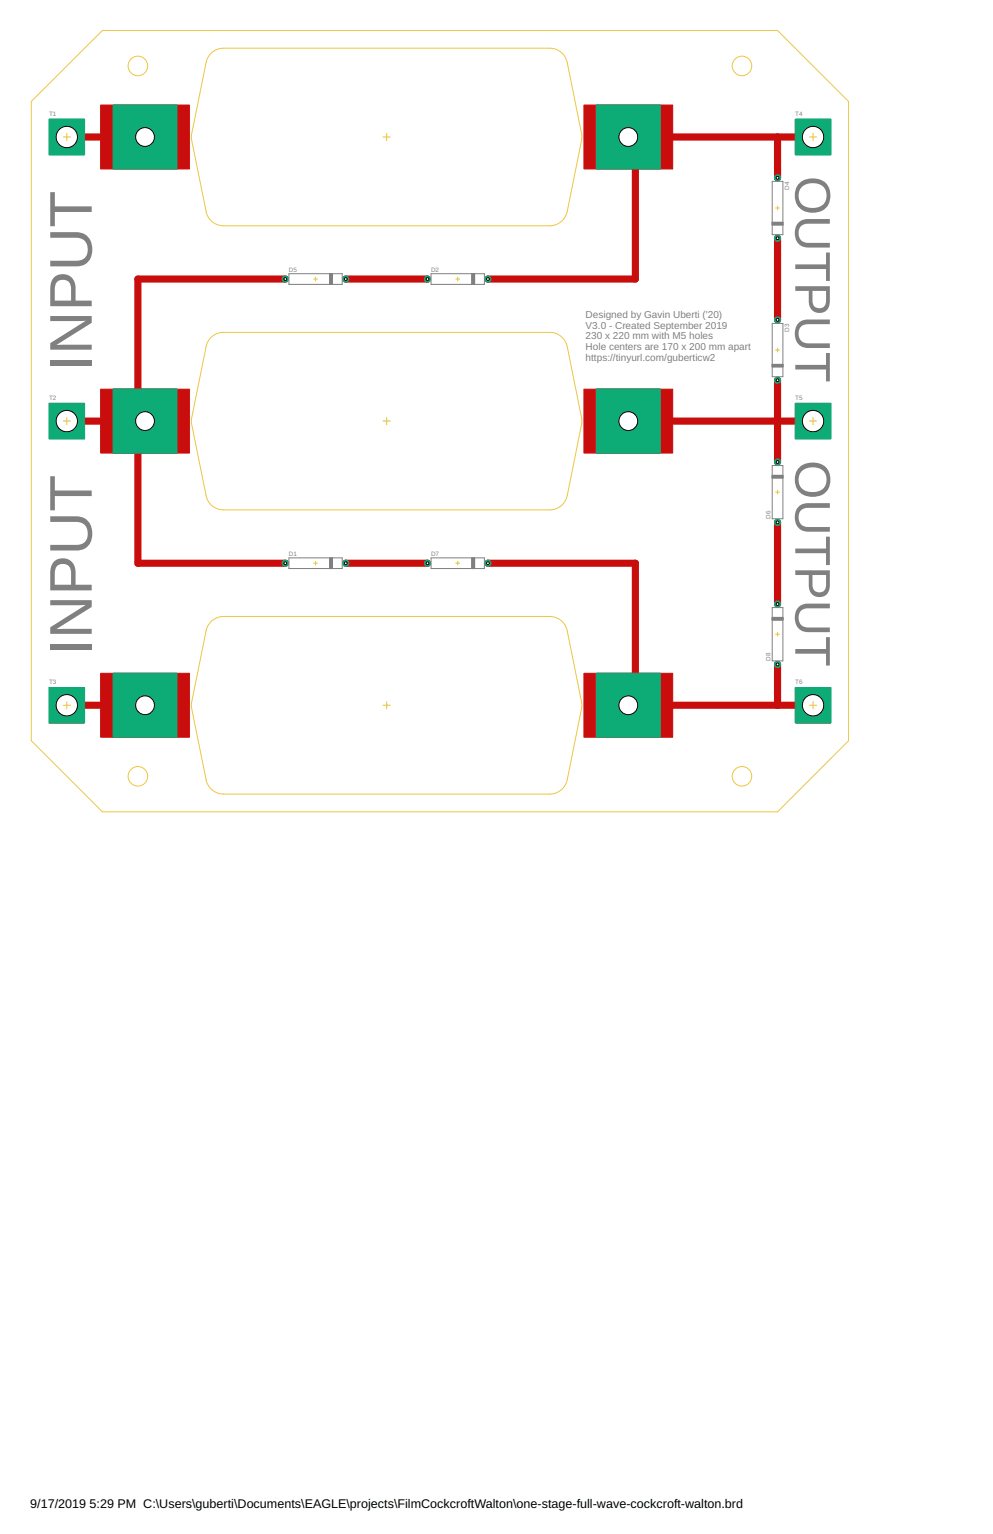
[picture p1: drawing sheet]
<svg xmlns="http://www.w3.org/2000/svg" width="279mm" height="432mm" viewBox="0 0 279 432" stroke-linecap="round" stroke-linejoin="round" font-family="sans-serif">
<circle cx="80.3" cy="158.5" r=".85" fill="#0dab76" stroke="#0dab76" stroke-width=".28"/>
<circle cx="80.3" cy="158.5" r=".4" fill="#fff" stroke="#000" stroke-width=".28"/>
<circle cx="97.3" cy="158.5" r=".85" fill="#0dab76" stroke="#0dab76" stroke-width=".28"/>
<circle cx="97.3" cy="158.5" r=".4" fill="#fff" stroke="#000" stroke-width=".28"/>
<circle cx="120.3" cy="78.5" r=".85" fill="#0dab76" stroke="#0dab76" stroke-width=".28"/>
<circle cx="120.3" cy="78.5" r=".4" fill="#fff" stroke="#000" stroke-width=".28"/>
<circle cx="137.3" cy="78.5" r=".85" fill="#0dab76" stroke="#0dab76" stroke-width=".28"/>
<circle cx="137.3" cy="78.5" r=".4" fill="#fff" stroke="#000" stroke-width=".28"/>
<path d="M13.8 33.6h10v10h-10z" fill="#0dab76" stroke="#0dab76" stroke-width=".28"/>
<circle cx="18.8" cy="38.6" r="3" fill="#fff" stroke="#000" stroke-width=".28"/>
<path d="M13.8 113.5h10v10h-10z" fill="#0dab76" stroke="#0dab76" stroke-width=".28"/>
<circle cx="18.8" cy="118.5" r="3" fill="#fff" stroke="#000" stroke-width=".28"/>
<path d="M13.8 193.5h10v10h-10z" fill="#0dab76" stroke="#0dab76" stroke-width=".28"/>
<circle cx="18.8" cy="198.5" r="3" fill="#fff" stroke="#000" stroke-width=".28"/>
<path d="M223.8 33.6h10v10h-10z" fill="#0dab76" stroke="#0dab76" stroke-width=".28"/>
<circle cx="228.8" cy="38.6" r="3" fill="#fff" stroke="#000" stroke-width=".28"/>
<path d="M223.8 113.5h10v10h-10z" fill="#0dab76" stroke="#0dab76" stroke-width=".28"/>
<circle cx="228.8" cy="118.5" r="3" fill="#fff" stroke="#000" stroke-width=".28"/>
<path d="M223.8 193.5h10v10h-10z" fill="#0dab76" stroke="#0dab76" stroke-width=".28"/>
<circle cx="228.8" cy="198.5" r="3" fill="#fff" stroke="#000" stroke-width=".28"/>
<path d="M167.8 109.5h18v18h-18z" fill="#0dab76" stroke="#0dab76" stroke-width=".28"/>
<circle cx="176.8" cy="118.5" r="2.65" fill="#fff" stroke="#000" stroke-width=".28"/>
<path d="M31.8 109.5h18v18h-18z" fill="#0dab76" stroke="#0dab76" stroke-width=".28"/>
<circle cx="40.8" cy="118.5" r="2.65" fill="#fff" stroke="#000" stroke-width=".28"/>
<path d="M167.8 29.6h18v18h-18z" fill="#0dab76" stroke="#0dab76" stroke-width=".28"/>
<circle cx="176.8" cy="38.6" r="2.65" fill="#fff" stroke="#000" stroke-width=".28"/>
<path d="M31.8 29.6h18v18h-18z" fill="#0dab76" stroke="#0dab76" stroke-width=".28"/>
<circle cx="40.8" cy="38.6" r="2.65" fill="#fff" stroke="#000" stroke-width=".28"/>
<path d="M167.8 189.5h18v18h-18z" fill="#0dab76" stroke="#0dab76" stroke-width=".28"/>
<circle cx="176.8" cy="198.5" r="2.65" fill="#fff" stroke="#000" stroke-width=".28"/>
<path d="M31.8 189.5h18v18h-18z" fill="#0dab76" stroke="#0dab76" stroke-width=".28"/>
<circle cx="40.8" cy="198.5" r="2.65" fill="#fff" stroke="#000" stroke-width=".28"/>
<circle cx="80.3" cy="78.5" r=".85" fill="#0dab76" stroke="#0dab76" stroke-width=".28"/>
<circle cx="80.3" cy="78.5" r=".4" fill="#fff" stroke="#000" stroke-width=".28"/>
<circle cx="97.3" cy="78.5" r=".85" fill="#0dab76" stroke="#0dab76" stroke-width=".28"/>
<circle cx="97.3" cy="78.5" r=".4" fill="#fff" stroke="#000" stroke-width=".28"/>
<circle cx="120.3" cy="158.5" r=".85" fill="#0dab76" stroke="#0dab76" stroke-width=".28"/>
<circle cx="120.3" cy="158.5" r=".4" fill="#fff" stroke="#000" stroke-width=".28"/>
<circle cx="137.3" cy="158.5" r=".85" fill="#0dab76" stroke="#0dab76" stroke-width=".28"/>
<circle cx="137.3" cy="158.5" r=".4" fill="#fff" stroke="#000" stroke-width=".28"/>
<circle cx="218.8" cy="90" r=".85" fill="#0dab76" stroke="#0dab76" stroke-width=".28"/>
<circle cx="218.8" cy="90" r=".4" fill="#fff" stroke="#000" stroke-width=".28"/>
<circle cx="218.8" cy="107" r=".85" fill="#0dab76" stroke="#0dab76" stroke-width=".28"/>
<circle cx="218.8" cy="107" r=".4" fill="#fff" stroke="#000" stroke-width=".28"/>
<circle cx="218.8" cy="50.1" r=".85" fill="#0dab76" stroke="#0dab76" stroke-width=".28"/>
<circle cx="218.8" cy="50.1" r=".4" fill="#fff" stroke="#000" stroke-width=".28"/>
<circle cx="218.8" cy="67.1" r=".85" fill="#0dab76" stroke="#0dab76" stroke-width=".28"/>
<circle cx="218.8" cy="67.1" r=".4" fill="#fff" stroke="#000" stroke-width=".28"/>
<circle cx="218.8" cy="147" r=".85" fill="#0dab76" stroke="#0dab76" stroke-width=".28"/>
<circle cx="218.8" cy="147" r=".4" fill="#fff" stroke="#000" stroke-width=".28"/>
<circle cx="218.8" cy="130" r=".85" fill="#0dab76" stroke="#0dab76" stroke-width=".28"/>
<circle cx="218.8" cy="130" r=".4" fill="#fff" stroke="#000" stroke-width=".28"/>
<circle cx="218.8" cy="187" r=".85" fill="#0dab76" stroke="#0dab76" stroke-width=".28"/>
<circle cx="218.8" cy="187" r=".4" fill="#fff" stroke="#000" stroke-width=".28"/>
<circle cx="218.8" cy="170" r=".85" fill="#0dab76" stroke="#0dab76" stroke-width=".28"/>
<circle cx="218.8" cy="170" r=".4" fill="#fff" stroke="#000" stroke-width=".28"/>
<g fill="#c90d0c" stroke="#c90d0c" stroke-width=".28">
<path d="M164.3 109.5h25v18h-25z"/>
<path d="M28.3 109.5h25v18h-25z"/>
<path d="M164.3 29.6h25v18h-25z"/>
<path d="M28.3 29.6h25v18h-25z"/>
<path d="M164.3 189.5h25v18h-25z"/>
<path d="M28.3 189.5h25v18h-25z"/>
</g>
<g fill="none" stroke="#c90d0c" stroke-width="2">
<path d="M18.8 38.6h22M218.8 38.6v11.5M228.8 38.6h-52l2 2v37.9h-41.5M80.3 78.5h-41.5v38l2 2M97.3 78.5h23M218.8 67.1v22.9M18.8 118.5h22M40.8 118.5l-2 2v38h41.5M176.8 118.5h52M218.8 107v23M97.3 158.5h23M137.3 158.5h41.5v38l-2 2h52"/>
<path d="M218.8 147v23M18.8 198.5h22M218.8 187v11.5"/>
</g>
<circle cx="80.3" cy="158.5" r=".85" fill="#0dab76" stroke="#0dab76" stroke-width=".28"/>
<circle cx="80.3" cy="158.5" r=".4" fill="#fff" stroke="#000" stroke-width=".28"/>
<circle cx="97.3" cy="158.5" r=".85" fill="#0dab76" stroke="#0dab76" stroke-width=".28"/>
<circle cx="97.3" cy="158.5" r=".4" fill="#fff" stroke="#000" stroke-width=".28"/>
<circle cx="120.3" cy="78.5" r=".85" fill="#0dab76" stroke="#0dab76" stroke-width=".28"/>
<circle cx="120.3" cy="78.5" r=".4" fill="#fff" stroke="#000" stroke-width=".28"/>
<circle cx="137.3" cy="78.5" r=".85" fill="#0dab76" stroke="#0dab76" stroke-width=".28"/>
<circle cx="137.3" cy="78.5" r=".4" fill="#fff" stroke="#000" stroke-width=".28"/>
<path d="M13.8 33.6h10v10h-10z" fill="#0dab76" stroke="#0dab76" stroke-width=".28"/>
<circle cx="18.8" cy="38.6" r="3" fill="#fff" stroke="#000" stroke-width=".28"/>
<path d="M13.8 113.5h10v10h-10z" fill="#0dab76" stroke="#0dab76" stroke-width=".28"/>
<circle cx="18.8" cy="118.5" r="3" fill="#fff" stroke="#000" stroke-width=".28"/>
<path d="M13.8 193.5h10v10h-10z" fill="#0dab76" stroke="#0dab76" stroke-width=".28"/>
<circle cx="18.8" cy="198.5" r="3" fill="#fff" stroke="#000" stroke-width=".28"/>
<path d="M223.8 33.6h10v10h-10z" fill="#0dab76" stroke="#0dab76" stroke-width=".28"/>
<circle cx="228.8" cy="38.6" r="3" fill="#fff" stroke="#000" stroke-width=".28"/>
<path d="M223.8 113.5h10v10h-10z" fill="#0dab76" stroke="#0dab76" stroke-width=".28"/>
<circle cx="228.8" cy="118.5" r="3" fill="#fff" stroke="#000" stroke-width=".28"/>
<path d="M223.8 193.5h10v10h-10z" fill="#0dab76" stroke="#0dab76" stroke-width=".28"/>
<circle cx="228.8" cy="198.5" r="3" fill="#fff" stroke="#000" stroke-width=".28"/>
<path d="M167.8 109.5h18v18h-18z" fill="#0dab76" stroke="#0dab76" stroke-width=".28"/>
<circle cx="176.8" cy="118.5" r="2.65" fill="#fff" stroke="#000" stroke-width=".28"/>
<path d="M31.8 109.5h18v18h-18z" fill="#0dab76" stroke="#0dab76" stroke-width=".28"/>
<circle cx="40.8" cy="118.5" r="2.65" fill="#fff" stroke="#000" stroke-width=".28"/>
<path d="M167.8 29.6h18v18h-18z" fill="#0dab76" stroke="#0dab76" stroke-width=".28"/>
<circle cx="176.8" cy="38.6" r="2.65" fill="#fff" stroke="#000" stroke-width=".28"/>
<path d="M31.8 29.6h18v18h-18z" fill="#0dab76" stroke="#0dab76" stroke-width=".28"/>
<circle cx="40.8" cy="38.6" r="2.65" fill="#fff" stroke="#000" stroke-width=".28"/>
<path d="M167.8 189.5h18v18h-18z" fill="#0dab76" stroke="#0dab76" stroke-width=".28"/>
<circle cx="176.8" cy="198.5" r="2.65" fill="#fff" stroke="#000" stroke-width=".28"/>
<path d="M31.8 189.5h18v18h-18z" fill="#0dab76" stroke="#0dab76" stroke-width=".28"/>
<circle cx="40.8" cy="198.5" r="2.65" fill="#fff" stroke="#000" stroke-width=".28"/>
<circle cx="80.3" cy="78.5" r=".85" fill="#0dab76" stroke="#0dab76" stroke-width=".28"/>
<circle cx="80.3" cy="78.5" r=".4" fill="#fff" stroke="#000" stroke-width=".28"/>
<circle cx="97.3" cy="78.5" r=".85" fill="#0dab76" stroke="#0dab76" stroke-width=".28"/>
<circle cx="97.3" cy="78.5" r=".4" fill="#fff" stroke="#000" stroke-width=".28"/>
<circle cx="120.3" cy="158.5" r=".85" fill="#0dab76" stroke="#0dab76" stroke-width=".28"/>
<circle cx="120.3" cy="158.5" r=".4" fill="#fff" stroke="#000" stroke-width=".28"/>
<circle cx="137.3" cy="158.5" r=".85" fill="#0dab76" stroke="#0dab76" stroke-width=".28"/>
<circle cx="137.3" cy="158.5" r=".4" fill="#fff" stroke="#000" stroke-width=".28"/>
<circle cx="218.8" cy="90" r=".85" fill="#0dab76" stroke="#0dab76" stroke-width=".28"/>
<circle cx="218.8" cy="90" r=".4" fill="#fff" stroke="#000" stroke-width=".28"/>
<circle cx="218.8" cy="107" r=".85" fill="#0dab76" stroke="#0dab76" stroke-width=".28"/>
<circle cx="218.8" cy="107" r=".4" fill="#fff" stroke="#000" stroke-width=".28"/>
<circle cx="218.8" cy="50.1" r=".85" fill="#0dab76" stroke="#0dab76" stroke-width=".28"/>
<circle cx="218.8" cy="50.1" r=".4" fill="#fff" stroke="#000" stroke-width=".28"/>
<circle cx="218.8" cy="67.1" r=".85" fill="#0dab76" stroke="#0dab76" stroke-width=".28"/>
<circle cx="218.8" cy="67.1" r=".4" fill="#fff" stroke="#000" stroke-width=".28"/>
<circle cx="218.8" cy="147" r=".85" fill="#0dab76" stroke="#0dab76" stroke-width=".28"/>
<circle cx="218.8" cy="147" r=".4" fill="#fff" stroke="#000" stroke-width=".28"/>
<circle cx="218.8" cy="130" r=".85" fill="#0dab76" stroke="#0dab76" stroke-width=".28"/>
<circle cx="218.8" cy="130" r=".4" fill="#fff" stroke="#000" stroke-width=".28"/>
<circle cx="218.8" cy="187" r=".85" fill="#0dab76" stroke="#0dab76" stroke-width=".28"/>
<circle cx="218.8" cy="187" r=".4" fill="#fff" stroke="#000" stroke-width=".28"/>
<circle cx="218.8" cy="170" r=".85" fill="#0dab76" stroke="#0dab76" stroke-width=".28"/>
<circle cx="218.8" cy="170" r=".4" fill="#fff" stroke="#000" stroke-width=".28"/>
<g fill="none" stroke="#808080" stroke-width=".28">
<path d="M217.3 51.1h3v15h-3zM81.3 77h15v3.1h-15zM92.8 77v3.1M92.8 80h.7M92.8 79.9h.7M92.8 79.8h.7M92.8 79.7h.7M92.8 79.6h.7M92.8 79.5h.7M92.8 79.4h.7M92.8 79.3h.7M92.8 79.2h.7"/>
<path d="M92.8 79.1h.7M92.8 79h.7M92.8 78.9h.7M92.8 78.8h.7M92.8 78.7h.7M92.8 78.6h.7M92.8 78.5h.7M92.8 78.4h.7M92.8 78.3h.7M92.8 78.1h.7M92.8 78h.7M92.8 77.9h.7"/>
<path d="M92.8 77.8h.7M92.8 77.7h.7M92.8 77.6h.7M92.8 77.5h.7M92.8 77.4h.7M92.8 77.3h.7M92.8 77.2h.7M92.8 77.1h.7M93.5 77v3.1M121.3 77h15v3.1h-15zM132.8 77v3.1M132.8 80h.7"/>
<path d="M132.8 79.9h.7M132.8 79.8h.7M132.8 79.7h.7M132.8 79.6h.7M132.8 79.5h.7M132.8 79.4h.7M132.8 79.3h.7M132.8 79.2h.7M132.8 79.1h.7M132.8 79h.7M132.8 78.9h.7M132.8 78.8h.7"/>
<path d="M132.8 78.7h.7M132.8 78.6h.7M132.8 78.5h.7M132.8 78.4h.7M132.8 78.3h.7M132.8 78.1h.7M132.8 78h.7M132.8 77.9h.7M132.8 77.8h.7M132.8 77.7h.7M132.8 77.6h.7M132.8 77.5h.7"/>
<path d="M132.8 77.4h.7M132.8 77.3h.7M132.8 77.2h.7M132.8 77.1h.7M133.5 77v3.1M217.3 62.5h3M217.3 63.3h3M217.3 63.2h3M217.3 63.1h3M217.3 63h3M217.3 62.9h3M217.3 62.8h3"/>
<path d="M217.3 62.7h3M217.3 62.6h3M217.3 91h3v15h-3zM217.3 102.6h3M217.3 103.3h3M217.3 103.2h3M217.3 103.1h3M217.3 103h3M217.3 102.9h3M217.3 102.8h3M217.3 102.7h3M217.3 131h3v15h-3z"/>
<path d="M217.3 134.5h3M217.3 133.8h3M217.3 134.4h3M217.3 134.3h3M217.3 134.2h3M217.3 134h3M217.3 133.9h3M81.3 157h15v3h-15zM92.8 157v3M92.8 160h.7M92.8 159.9h.7M92.8 159.8h.7"/>
<path d="M92.8 159.7h.7M92.8 159.6h.7M92.8 159.5h.7M92.8 159.4h.7M92.8 159.3h.7M92.8 159.2h.7M92.8 159.1h.7M92.8 159h.7M92.8 158.9h.7M92.8 158.8h.7M92.8 158.7h.7M92.8 158.6h.7"/>
<path d="M92.8 158.5h.7M92.8 158.4h.7M92.8 158.3h.7M92.8 158.2h.7M92.8 158.1h.7M92.8 157.9h.7M92.8 157.8h.7M92.8 157.7h.7M92.8 157.6h.7M92.8 157.5h.7M92.8 157.4h.7M92.8 157.3h.7"/>
<path d="M92.8 157.2h.7M92.8 157.1h.7M93.5 157v3M121.3 157h15v3h-15zM132.8 160h.7M132.8 159.9h.7M132.8 159.8h.7M132.8 159.7h.7M132.8 159.6h.7M132.8 159.5h.7M132.8 159.4h.7M132.8 159.3h.7"/>
<path d="M132.8 159.2h.7M132.8 159.1h.7M132.8 159h.7M132.8 158.9h.7M132.8 158.8h.7M132.8 158.7h.7M132.8 158.6h.7M132.8 158.5h.7M132.8 158.4h.7M132.8 158.3h.7M132.8 158.2h.7M132.8 158.1h.7"/>
<path d="M132.8 157.9h.7M132.8 157.8h.7M132.8 157.7h.7M132.8 157.6h.7M132.8 157.5h.7M132.8 157.4h.7M132.8 157.3h.7M132.8 157.2h.7M132.8 157.1h.7M132.8 157v3M133.5 157v3M217.3 171h3v15h-3z"/>
<path d="M217.3 174.5h3M217.3 173.8h3M217.3 174.4h3M217.3 174.3h3M217.3 174.2h3M217.3 174.1h3M217.3 173.9h3"/>
</g>
<g fill="none" stroke="#afd134" stroke-width=".28">
<path d="M17.8 38.6h2M18.8 37.5v2.1M107.8 38.6h2M108.8 37.5v2.1M227.8 38.6h2M228.8 37.5v2.1M218.2 58.5h1.1M218.8 58v1.1M88.2 78.5h1.1M88.8 78v1.1M128.2 78.5h1.1M128.8 78v1.1"/>
<path d="M218.2 98.6h1.1M218.8 98v1.1M17.8 118.5h2M18.8 117.5v2M107.8 118.5h2M108.8 117.5v2M227.8 118.5h2M228.8 117.5v2M218.2 138.5h1.1M218.8 138v1.1M88.2 158.5h1.1M88.8 158v1.1"/>
<path d="M128.2 158.5h1.1M128.8 158v1.1M218.2 178.5h1.1M218.8 178v1.1M17.8 198.5h2M18.8 197.5v2M107.8 198.5h2M108.8 197.5v2M227.8 198.5h2M228.8 197.5v2"/>
</g>
<g fill="none" stroke="#eec643" stroke-width=".28">
<path d="M59.5 14.9l1.6-1 1.8-.3h91.8a5 5 0 0 1 4.9 4l4.1 20.7-4.1 21.2a5.1 5.1 0 0 1-4.9 4.1h-91.8a5 5 0 0 1-4.9-4.1l-4.2-21.2 4.2-20.7 .4-1.2zM8.8 28.6l20-20h190l20 20v179.9l-20 20h-190l-20-20zM59.5 94.9l1.6-1 1.8-.3h91.8a5 5 0 0 1 4.9 4l4.1 20.7-4.1 21.2a5 5 0 0 1-4.9 4h-91.8a5 5 0 0 1-4.9-4l-4.2-21.2 4.2-20.7 .4-1.2zM59.5 174.9l1.6-1 1.8-.4h91.8a5 5 0 0 1 4.9 4l4.1 20.8-4.1 21.2a5 5 0 0 1-4.9 4h-91.8a5 5 0 0 1-4.9-4l-4.2-21.2 4.2-20.8 .4-1.1z"/>
<circle cx="38.8" cy="18.6" r="2.75"/>
<circle cx="208.8" cy="18.6" r="2.75"/>
<circle cx="38.8" cy="218.5" r="2.75"/>
<circle cx="208.8" cy="218.5" r="2.75"/>
</g>
<g font-size="17" fill="#808080">
<text x="25.8" y="104.5" transform="rotate(-90 25.8 104.5)">INPUT</text>
<text x="25.8" y="184.5" transform="rotate(-90 25.8 184.5)">INPUT</text>
</g>
<g font-size="14.1" fill="#808080">
<text x="223.8" y="49.6" transform="rotate(90 223.8 49.6)">OUTPUT</text>
<text x="223.8" y="129.5" transform="rotate(90 223.8 129.5)">OUTPUT</text>
</g>
<g font-size="3.5">
<text x="8.5" y="424.4">9/17/2019</text>
<text x="25.2" y="424.4">5:29 PM C:\Users\guberti\Documents\EAGLE\projects\FilmCockcroftWalton\one-stage-full-wave-cockcroft-walton.brd</text>
</g>
<g font-size="2.8" fill="#808080">
<text x="164.8" y="89.5">Designed by Gavin Uberti ('20)</text>
<text x="164.8" y="92.5">V3.0 - Created September 2019</text>
<text x="164.8" y="95.5">230 x 220 mm with M5 holes</text>
<text x="164.8" y="98.5">Hole centers are 170 x 200 mm apart</text>
<text x="164.8" y="101.5">https://tinyurl.com/guberticw2</text>
</g>
<g font-size="1.8" fill="#808080">
<text x="13.8" y="32.6">T1</text>
<text x="223.8" y="32.6">T4</text>
<text x="222" y="53.3" transform="rotate(-90 222 53.3)">D4</text>
<text x="81.3" y="76.6">D5</text>
<text x="121.3" y="76.6">D2</text>
<text x="222" y="93.3" transform="rotate(-90 222 93.3)">D3</text>
<text x="13.8" y="112.5">T2</text>
<text x="223.8" y="112.5">T5</text>
<text x="216.8" y="146" transform="rotate(-90 216.8 146)">D6</text>
<text x="81.3" y="156.5">D1</text>
<text x="121.3" y="156.5">D7</text>
<text x="216.8" y="186" transform="rotate(-90 216.8 186)">D8</text>
<text x="13.8" y="192.5">T3</text>
<text x="223.8" y="192.5">T6</text>
</g>
</svg>
